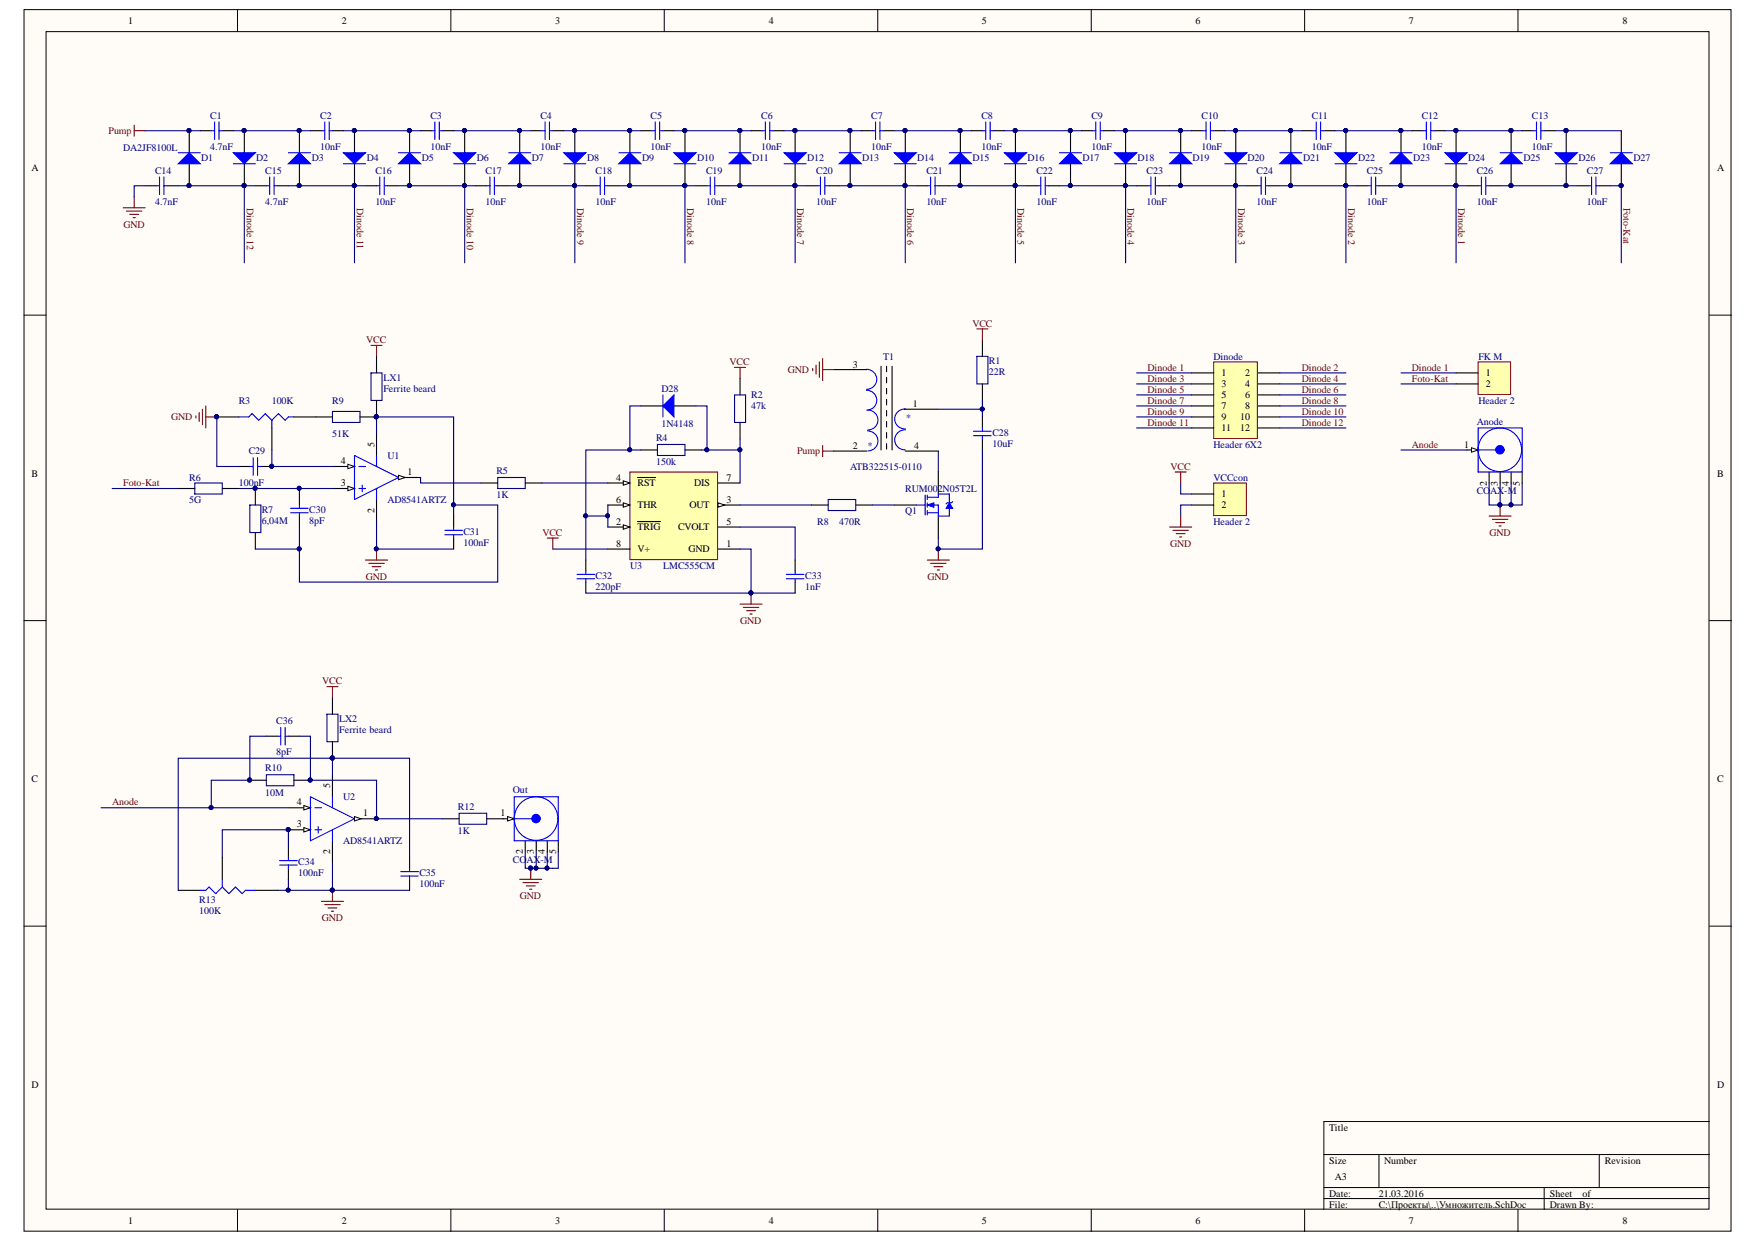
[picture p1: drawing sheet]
<svg xmlns="http://www.w3.org/2000/svg" width="297mm" height="210mm" viewBox="0 0 297 210" stroke-linecap="round" stroke-linejoin="round" font-family="sans-serif">
<g fill="#fffcf8" stroke="#000" stroke-width=".17">
<path d="M4.1 1.6h288.5v206.5h-288.5z"/>
<path d="M7.8 5.3h281.1v199.1h-281.1z"/>
</g>
<g fill="none" stroke="#000" stroke-width=".17">
<path d="M40.2 1.6v3.7M76.2 1.6v3.7M112.3 1.6v3.7M148.4 1.6v3.7M184.5 1.6v3.7M220.6 1.6v3.7M256.6 1.6v3.7M4.1 53.3h3.7M289 53.3h3.7M4.1 104.9h3.7M289 104.9h3.7M4.1 156.5h3.7"/>
<path d="M289 156.5h3.7M223.8 195.1h65.2M233.1 195.1v5.6M270.4 195.1v5.6M289 189.5h-65.2v14.9M40.2 204.4v3.7M76.2 204.4v3.7M112.3 204.4v3.7M148.4 204.4v3.7M184.5 204.4v3.7M220.6 204.4v3.7M223.8 200.7h65.2"/>
<path d="M223.8 202.6h65.2M256.6 204.4v3.7M261.1 200.7v3.7"/>
</g>
<path d="M32 22.1v3.7M32 27.7v3.7" fill="none" stroke="#000" stroke-width=".19"/>
<g fill="#000080" stroke="#000080" stroke-width=".17">
<circle cx="31.9" cy="31.4" r=".33"/>
<circle cx="31.9" cy="22.1" r=".33"/>
</g>
<path d="M30.1 27.7l1.9-1.9 1.9 1.9z" fill="#00f"/>
<path d="M26.4 31.4h.6M27 29.9v3M27.7 29.9v3M27.7 31.4h.6M30.1 27.7l1.9-1.9 1.9 1.9zM30.1 25.8h3.8M35.7 22.1h.6M36.3 20.6v3M37 20.6v3M37 22.1h.6" fill="none" stroke="#00f" stroke-width=".19"/>
<g fill="#000080" stroke="#000080" stroke-width=".17">
<circle cx="31.9" cy="31.4" r=".33"/>
<circle cx="31.9" cy="22.1" r=".33"/>
<circle cx="41.3" cy="22.1" r=".33"/>
<circle cx="41.3" cy="31.4" r=".33"/>
</g>
<path d="M24.5 31.4h1.9M28.3 31.4h1.8M33.9 22.1h1.8M37.6 22.1h1.8M41.3 22.1v3.7M41.3 27.7v3.7" fill="none" stroke="#000" stroke-width=".19"/>
<path d="M20.8 35.1h3.7M21.4 35.7h2.6M21.9 36.2h1.5M22.5 36.8h.4M22.7 33.3v1.8" fill="none" stroke="#800000" stroke-width=".19"/>
<path d="M39.4 25.8h3.8l-1.9 1.9z" fill="#00f"/>
<path d="M39.4 25.8h3.8l-1.9 1.9zM39.4 27.7h3.8M45 31.4h.6M45.6 29.9v3M46.3 29.9v3M46.3 31.4h.6" fill="none" stroke="#00f" stroke-width=".19"/>
<g fill="#000080" stroke="#000080" stroke-width=".17">
<circle cx="41.3" cy="22.1" r=".33"/>
<circle cx="41.3" cy="31.4" r=".33"/>
<circle cx="50.6" cy="31.4" r=".33"/>
<circle cx="50.6" cy="22.1" r=".33"/>
</g>
<path d="M43.2 31.4h1.8M46.9 31.4h1.9M50.6 22.1v3.7M50.6 27.7v3.7" fill="none" stroke="#000" stroke-width=".19"/>
<path d="M48.8 27.7l1.8-1.9 1.9 1.9z" fill="#00f"/>
<path d="M48.8 27.7l1.8-1.9 1.9 1.9zM48.8 25.8h3.7M54.3 22.1h.6M54.9 20.6v3M55.6 20.6v3M55.6 22.1h.6" fill="none" stroke="#00f" stroke-width=".19"/>
<g fill="#000080" stroke="#000080" stroke-width=".17">
<circle cx="50.6" cy="31.4" r=".33"/>
<circle cx="50.6" cy="22.1" r=".33"/>
<circle cx="59.9" cy="22.1" r=".34"/>
<circle cx="59.9" cy="31.4" r=".34"/>
</g>
<path d="M52.5 22.1h1.8M56.2 22.1h1.9M59.9 22.1v3.7M59.9 27.7v3.7" fill="none" stroke="#000" stroke-width=".19"/>
<path d="M58.1 25.8h3.7l-1.9 1.9z" fill="#00f"/>
<path d="M58.1 25.8h3.7l-1.9 1.9zM58.1 27.7h3.7M63.7 31.4h.5M64.2 29.9v3M65 29.9v3M65 31.4h.5" fill="none" stroke="#00f" stroke-width=".19"/>
<g fill="#000080" stroke="#000080" stroke-width=".17">
<circle cx="59.9" cy="22.1" r=".34"/>
<circle cx="59.9" cy="31.4" r=".34"/>
<circle cx="41.3" cy="22.1" r=".33"/>
<circle cx="50.6" cy="22.1" r=".33"/>
<circle cx="69.2" cy="31.4" r=".34"/>
<circle cx="69.2" cy="22.1" r=".34"/>
</g>
<path d="M61.8 31.4h1.9M65.5 31.4h1.9M69.2 22.1v3.7M69.2 27.7v3.7" fill="none" stroke="#000" stroke-width=".19"/>
<path d="M39.4 22.1h13.1" fill="none" stroke="#000080" stroke-width=".19"/>
<path d="M67.4 27.7l1.8-1.9 1.9 1.9z" fill="#00f"/>
<path d="M67.4 27.7l1.8-1.9 1.9 1.9zM67.4 25.8h3.7M73 22.1h.5M73.5 20.6v3M74.3 20.6v3M74.3 22.1h.5" fill="none" stroke="#00f" stroke-width=".19"/>
<g fill="#000080" stroke="#000080" stroke-width=".17">
<circle cx="69.2" cy="31.4" r=".34"/>
<circle cx="69.2" cy="22.1" r=".34"/>
<circle cx="78.5" cy="22.1" r=".34"/>
<circle cx="78.5" cy="31.4" r=".34"/>
</g>
<path d="M71.1 22.1h1.9M74.8 22.1h1.9M78.6 22.1v3.7M78.6 27.7v3.7" fill="none" stroke="#000" stroke-width=".19"/>
<path d="M76.7 25.8h3.7l-1.8 1.9z" fill="#00f"/>
<path d="M76.7 25.8h3.7l-1.8 1.9zM76.7 27.7h3.7M82.3 31.4h.5M82.8 29.9v3M83.6 29.9v3M83.6 31.4h.5" fill="none" stroke="#00f" stroke-width=".19"/>
<g fill="#000080" stroke="#000080" stroke-width=".17">
<circle cx="78.5" cy="22.1" r=".34"/>
<circle cx="78.5" cy="31.4" r=".34"/>
<circle cx="87.8" cy="31.4" r=".34"/>
<circle cx="87.8" cy="22.1" r=".34"/>
</g>
<path d="M80.4 31.4h1.9M84.1 31.4h1.9M87.9 22.1v3.7M87.9 27.7v3.7" fill="none" stroke="#000" stroke-width=".19"/>
<path d="M86 27.7l1.9-1.9 1.8 1.9z" fill="#00f"/>
<path d="M86 27.7l1.9-1.9 1.8 1.9zM86 25.8h3.7M91.6 22.1h.5M92.1 20.6v3M92.9 20.6v3M92.9 22.1h.6" fill="none" stroke="#00f" stroke-width=".19"/>
<g fill="#000080" stroke="#000080" stroke-width=".17">
<circle cx="87.8" cy="31.4" r=".34"/>
<circle cx="87.8" cy="22.1" r=".34"/>
<circle cx="97.1" cy="22.1" r=".34"/>
<circle cx="97.1" cy="31.4" r=".34"/>
</g>
<path d="M89.7 22.1h1.9M93.5 22.1h1.8M97.2 22.1v3.7M97.2 27.7v3.7" fill="none" stroke="#000" stroke-width=".19"/>
<path d="M95.3 25.8h3.7l-1.8 1.9z" fill="#00f"/>
<path d="M95.3 25.8h3.7l-1.8 1.9zM95.3 27.7h3.7M100.9 31.4h.6M101.5 29.9v3M102.2 29.9v3M102.2 31.4h.6" fill="none" stroke="#00f" stroke-width=".19"/>
<g fill="#000080" stroke="#000080" stroke-width=".17">
<circle cx="97.1" cy="22.1" r=".34"/>
<circle cx="97.1" cy="31.4" r=".34"/>
<circle cx="106.5" cy="31.4" r=".34"/>
<circle cx="106.5" cy="22.1" r=".34"/>
</g>
<path d="M99 31.4h1.9M102.8 31.4h1.8M106.5 22.1v3.7M106.5 27.7v3.7" fill="none" stroke="#000" stroke-width=".19"/>
<path d="M104.6 27.7l1.9-1.9 1.9 1.9z" fill="#00f"/>
<path d="M104.6 27.7l1.9-1.9 1.9 1.9zM104.6 25.8h3.8M110.2 22.1h.6M110.8 20.6v3M111.5 20.6v3M111.5 22.1h.6" fill="none" stroke="#00f" stroke-width=".19"/>
<g fill="#000080" stroke="#000080" stroke-width=".17">
<circle cx="106.5" cy="31.4" r=".34"/>
<circle cx="106.5" cy="22.1" r=".34"/>
<circle cx="115.8" cy="22.1" r=".34"/>
<circle cx="115.8" cy="31.4" r=".34"/>
</g>
<path d="M108.4 22.1h1.8M112.1 22.1h1.8M115.8 22.1v3.7M115.8 27.7v3.7" fill="none" stroke="#000" stroke-width=".19"/>
<path d="M113.9 25.8h3.8l-1.9 1.9z" fill="#00f"/>
<path d="M113.9 25.8h3.8l-1.9 1.9zM113.9 27.7h3.8M119.5 31.4h.6M120.1 29.9v3M120.8 29.9v3M120.8 31.4h.6" fill="none" stroke="#00f" stroke-width=".19"/>
<g fill="#000080" stroke="#000080" stroke-width=".17">
<circle cx="115.8" cy="22.1" r=".34"/>
<circle cx="115.8" cy="31.4" r=".34"/>
<circle cx="125.1" cy="31.4" r=".34"/>
<circle cx="125.1" cy="22.1" r=".34"/>
</g>
<path d="M117.7 31.4h1.8M121.4 31.4h1.9M125.1 22.1v3.7M125.1 27.7v3.7" fill="none" stroke="#000" stroke-width=".19"/>
<path d="M123.3 27.7l1.8-1.9 1.9 1.9z" fill="#00f"/>
<path d="M123.3 27.7l1.8-1.9 1.9 1.9zM123.3 25.8h3.7M128.8 22.1h.6M129.4 20.6v3M130.1 20.6v3M130.1 22.1h.6" fill="none" stroke="#00f" stroke-width=".19"/>
<g fill="#000080" stroke="#000080" stroke-width=".17">
<circle cx="125.1" cy="31.4" r=".34"/>
<circle cx="125.1" cy="22.1" r=".34"/>
<circle cx="134.4" cy="22.1" r=".34"/>
<circle cx="134.4" cy="31.4" r=".34"/>
</g>
<path d="M127 22.1h1.8M130.7 22.1h1.9M134.4 22.1v3.7M134.4 27.7v3.7" fill="none" stroke="#000" stroke-width=".19"/>
<path d="M132.6 25.8h3.7l-1.9 1.9z" fill="#00f"/>
<path d="M132.6 25.8h3.7l-1.9 1.9zM132.6 27.7h3.7M138.1 31.4h.6M138.7 29.9v3M139.5 29.9v3M139.5 31.4h.5" fill="none" stroke="#00f" stroke-width=".19"/>
<g fill="#000080" stroke="#000080" stroke-width=".17">
<circle cx="134.4" cy="22.1" r=".34"/>
<circle cx="134.4" cy="31.4" r=".34"/>
<circle cx="143.7" cy="31.4" r=".33"/>
<circle cx="143.7" cy="22.1" r=".33"/>
</g>
<path d="M136.3 31.4h1.8M140 31.4h1.9M143.7 22.1v3.7M143.7 27.7v3.7" fill="none" stroke="#000" stroke-width=".19"/>
<path d="M141.9 27.7l1.8-1.9 1.9 1.9z" fill="#00f"/>
<path d="M141.9 27.7l1.8-1.9 1.9 1.9zM141.9 25.8h3.7M147.5 22.1h.5M148 20.6v3M148.8 20.6v3M148.8 22.1h.5" fill="none" stroke="#00f" stroke-width=".19"/>
<g fill="#000080" stroke="#000080" stroke-width=".17">
<circle cx="143.7" cy="31.4" r=".33"/>
<circle cx="143.7" cy="22.1" r=".33"/>
<circle cx="153" cy="22.1" r=".33"/>
<circle cx="153" cy="31.4" r=".33"/>
</g>
<path d="M145.6 22.1h1.9M149.3 22.1h1.9M153 22.1v3.7M153 27.7v3.7" fill="none" stroke="#000" stroke-width=".19"/>
<path d="M151.2 25.8h3.7l-1.9 1.9z" fill="#00f"/>
<path d="M151.2 25.8h3.7l-1.9 1.9zM151.2 27.7h3.7M156.8 31.4h.5M157.3 29.9v3M158.1 29.9v3M158.1 31.4h.5" fill="none" stroke="#00f" stroke-width=".19"/>
<g fill="#000080" stroke="#000080" stroke-width=".17">
<circle cx="153" cy="22.1" r=".33"/>
<circle cx="153" cy="31.4" r=".33"/>
<circle cx="162.3" cy="31.4" r=".33"/>
<circle cx="162.3" cy="22.1" r=".33"/>
</g>
<path d="M154.9 31.4h1.9M158.6 31.4h1.9M162.4 22.1v3.7M162.4 27.7v3.7" fill="none" stroke="#000" stroke-width=".19"/>
<path d="M160.5 27.7l1.9-1.9 1.8 1.9z" fill="#00f"/>
<path d="M160.5 27.7l1.9-1.9 1.8 1.9zM160.5 25.8h3.7M166.1 22.1h.5M166.6 20.6v3M167.4 20.6v3M167.4 22.1h.5" fill="none" stroke="#00f" stroke-width=".19"/>
<g fill="#000080" stroke="#000080" stroke-width=".17">
<circle cx="162.3" cy="31.4" r=".33"/>
<circle cx="162.3" cy="22.1" r=".33"/>
<circle cx="171.6" cy="22.1" r=".33"/>
<circle cx="171.6" cy="31.4" r=".33"/>
</g>
<path d="M164.2 22.1h1.9M167.9 22.1h1.9M171.7 22.1v3.7M171.7 27.7v3.7" fill="none" stroke="#000" stroke-width=".19"/>
<path d="M169.8 25.8h3.7l-1.8 1.9z" fill="#00f"/>
<path d="M169.8 25.8h3.7l-1.8 1.9zM169.8 27.7h3.7M175.4 31.4h.6M176 29.9v3M176.7 29.9v3M176.7 31.4h.6" fill="none" stroke="#00f" stroke-width=".19"/>
<g fill="#000080" stroke="#000080" stroke-width=".17">
<circle cx="171.6" cy="22.1" r=".33"/>
<circle cx="171.6" cy="31.4" r=".33"/>
<circle cx="180.9" cy="31.4" r=".33"/>
<circle cx="180.9" cy="22.1" r=".33"/>
</g>
<path d="M173.5 31.4h1.9M177.3 31.4h1.8M181 22.1v3.7M181 27.7v3.7" fill="none" stroke="#000" stroke-width=".19"/>
<path d="M179.1 27.7l1.9-1.9 1.8 1.9z" fill="#00f"/>
<path d="M179.1 27.7l1.9-1.9 1.8 1.9zM179.1 25.8h3.7M184.7 22.1h.6M185.3 20.6v3M186 20.6v3M186 22.1h.6" fill="none" stroke="#00f" stroke-width=".19"/>
<g fill="#000080" stroke="#000080" stroke-width=".17">
<circle cx="180.9" cy="31.4" r=".33"/>
<circle cx="180.9" cy="22.1" r=".33"/>
<circle cx="190.2" cy="22.1" r=".33"/>
<circle cx="190.2" cy="31.4" r=".33"/>
</g>
<path d="M182.8 22.1h1.9M186.6 22.1h1.8M190.3 22.1v3.7M190.3 27.7v3.7" fill="none" stroke="#000" stroke-width=".19"/>
<path d="M188.4 25.8h3.8l-1.9 1.9z" fill="#00f"/>
<path d="M188.4 25.8h3.8l-1.9 1.9zM188.4 27.7h3.8M194 31.4h.6M194.6 29.9v3M195.3 29.9v3M195.3 31.4h.6" fill="none" stroke="#00f" stroke-width=".19"/>
<g fill="#000080" stroke="#000080" stroke-width=".17">
<circle cx="190.2" cy="22.1" r=".33"/>
<circle cx="190.2" cy="31.4" r=".33"/>
<circle cx="59.9" cy="22.1" r=".34"/>
<circle cx="69.2" cy="22.1" r=".34"/>
<circle cx="78.5" cy="22.1" r=".34"/>
<circle cx="87.8" cy="22.1" r=".34"/>
<circle cx="97.1" cy="22.1" r=".34"/>
<circle cx="106.5" cy="22.1" r=".34"/>
<circle cx="115.8" cy="22.1" r=".34"/>
<circle cx="125.1" cy="22.1" r=".34"/>
<circle cx="134.4" cy="22.1" r=".34"/>
<circle cx="143.7" cy="22.1" r=".33"/>
<circle cx="153" cy="22.1" r=".33"/>
<circle cx="162.3" cy="22.1" r=".33"/>
<circle cx="171.6" cy="22.1" r=".33"/>
<circle cx="180.9" cy="22.1" r=".33"/>
<circle cx="41.3" cy="31.4" r=".33"/>
<circle cx="50.6" cy="31.4" r=".33"/>
<circle cx="59.9" cy="31.4" r=".34"/>
<circle cx="69.2" cy="31.4" r=".34"/>
<circle cx="78.5" cy="31.4" r=".34"/>
<circle cx="87.8" cy="31.4" r=".34"/>
<circle cx="97.1" cy="31.4" r=".34"/>
<circle cx="106.5" cy="31.4" r=".34"/>
<circle cx="115.8" cy="31.4" r=".34"/>
<circle cx="125.1" cy="31.4" r=".34"/>
<circle cx="134.4" cy="31.4" r=".34"/>
<circle cx="143.7" cy="31.4" r=".33"/>
<circle cx="153" cy="31.4" r=".33"/>
<circle cx="162.3" cy="31.4" r=".33"/>
<circle cx="171.6" cy="31.4" r=".33"/>
<circle cx="180.9" cy="31.4" r=".33"/>
<circle cx="199.6" cy="31.4" r=".34"/>
<circle cx="199.6" cy="22.1" r=".34"/>
</g>
<path d="M192.2 31.4h1.8M195.9 31.4h1.8M199.6 22.1v3.7M199.6 27.7v3.7" fill="none" stroke="#000" stroke-width=".19"/>
<g fill="none" stroke="#000080" stroke-width=".19">
<path d="M41.3 31.4v13M48.8 31.4h13M58.1 22.1h13M59.9 31.4v13M67.4 31.4h13M76.7 22.1h13M78.6 31.4v13M86 31.4h13M95.3 22.1h13.1M97.2 31.4v13M104.6 31.4h13.1M113.9 22.1h13.1"/>
<path d="M115.8 31.4v13M123.3 31.4h13M132.6 22.1h13M134.4 31.4v13M141.9 31.4h13M151.2 22.1h13M153 31.4v13M160.5 31.4h13M169.8 22.1h13M171.7 31.4v13M179.1 31.4h13.1M190.3 31.4v13"/>
</g>
<path d="M197.7 27.7l1.9-1.9 1.9 1.9z" fill="#00f"/>
<path d="M197.7 27.7l1.9-1.9 1.9 1.9zM197.7 25.8h3.8M203.3 22.1h.6M203.9 20.6v3M204.6 20.6v3M204.6 22.1h.6" fill="none" stroke="#00f" stroke-width=".19"/>
<g fill="#000080" stroke="#000080" stroke-width=".17">
<circle cx="199.6" cy="31.4" r=".34"/>
<circle cx="199.6" cy="22.1" r=".34"/>
<circle cx="208.9" cy="22.1" r=".34"/>
<circle cx="208.9" cy="31.4" r=".34"/>
</g>
<path d="M201.5 22.1h1.8M205.2 22.1h1.9M208.9 22.1v3.7M208.9 27.7v3.7" fill="none" stroke="#000" stroke-width=".19"/>
<path d="M207.1 25.8h3.7l-1.9 1.9z" fill="#00f"/>
<path d="M207.1 25.8h3.7l-1.9 1.9zM207.1 27.7h3.7M212.6 31.4h.6M213.2 29.9v3M213.9 29.9v3M213.9 31.4h.6" fill="none" stroke="#00f" stroke-width=".19"/>
<g fill="#000080" stroke="#000080" stroke-width=".17">
<circle cx="208.9" cy="22.1" r=".34"/>
<circle cx="208.9" cy="31.4" r=".34"/>
<circle cx="199.6" cy="31.4" r=".34"/>
<circle cx="218.2" cy="31.4" r=".34"/>
<circle cx="218.2" cy="22.1" r=".34"/>
</g>
<path d="M210.8 31.4h1.8M214.5 31.4h1.9M218.2 22.1v3.7M218.2 27.7v3.7" fill="none" stroke="#000" stroke-width=".19"/>
<path d="M197.7 31.4h13.1M208.9 31.4v13" fill="none" stroke="#000080" stroke-width=".19"/>
<path d="M216.4 27.7l1.8-1.9 1.9 1.9z" fill="#00f"/>
<path d="M216.4 27.7l1.8-1.9 1.9 1.9zM216.4 25.8h3.7M222 22.1h.5M222.5 20.6v3M223.3 20.6v3M223.3 22.1h.5" fill="none" stroke="#00f" stroke-width=".19"/>
<g fill="#000080" stroke="#000080" stroke-width=".17">
<circle cx="218.2" cy="31.4" r=".34"/>
<circle cx="218.2" cy="22.1" r=".34"/>
<circle cx="227.5" cy="22.1" r=".34"/>
<circle cx="227.5" cy="31.4" r=".34"/>
</g>
<path d="M220.1 22.1h1.9M223.8 22.1h1.9M227.5 22.1v3.7M227.5 27.7v3.7" fill="none" stroke="#000" stroke-width=".19"/>
<path d="M225.7 25.8h3.7l-1.9 1.9z" fill="#00f"/>
<path d="M225.7 25.8h3.7l-1.9 1.9zM225.7 27.7h3.7M231.3 31.4h.5M231.8 29.9v3M232.6 29.9v3M232.6 31.4h.5" fill="none" stroke="#00f" stroke-width=".19"/>
<g fill="#000080" stroke="#000080" stroke-width=".17">
<circle cx="227.5" cy="22.1" r=".34"/>
<circle cx="227.5" cy="31.4" r=".34"/>
<circle cx="218.2" cy="31.4" r=".34"/>
<circle cx="236.8" cy="31.4" r=".34"/>
<circle cx="236.8" cy="22.1" r=".34"/>
</g>
<path d="M229.4 31.4h1.9M233.1 31.4h1.9M236.9 22.1v3.7M236.9 27.7v3.7" fill="none" stroke="#000" stroke-width=".19"/>
<path d="M216.4 31.4h13M227.5 31.4v13" fill="none" stroke="#000080" stroke-width=".19"/>
<path d="M235 27.7l1.9-1.9 1.8 1.9z" fill="#00f"/>
<path d="M235 27.7l1.9-1.9 1.8 1.9zM235 25.8h3.7M240.6 22.1h.5M241.1 20.6v3M241.9 20.6v3M241.9 22.1h.5" fill="none" stroke="#00f" stroke-width=".19"/>
<g fill="#000080" stroke="#000080" stroke-width=".17">
<circle cx="236.8" cy="31.4" r=".34"/>
<circle cx="236.8" cy="22.1" r=".34"/>
<circle cx="246.1" cy="22.1" r=".34"/>
<circle cx="246.1" cy="31.4" r=".34"/>
</g>
<path d="M238.7 22.1h1.9M242.4 22.1h1.9M246.2 22.1v3.7M246.2 27.7v3.7" fill="none" stroke="#000" stroke-width=".19"/>
<path d="M244.3 25.8h3.7l-1.8 1.9z" fill="#00f"/>
<path d="M244.3 25.8h3.7l-1.8 1.9zM244.3 27.7h3.7M249.9 31.4h.5M250.4 29.9v3M251.2 29.9v3M251.2 31.4h.6" fill="none" stroke="#00f" stroke-width=".19"/>
<g fill="#000080" stroke="#000080" stroke-width=".17">
<circle cx="246.1" cy="22.1" r=".34"/>
<circle cx="246.1" cy="31.4" r=".34"/>
<circle cx="236.8" cy="31.4" r=".34"/>
<circle cx="255.4" cy="31.4" r=".34"/>
<circle cx="255.4" cy="22.1" r=".34"/>
</g>
<path d="M248 31.4h1.9M251.8 31.4h1.8M255.5 22.1v3.7M255.5 27.7v3.7" fill="none" stroke="#000" stroke-width=".19"/>
<path d="M235 31.4h13M246.2 31.4v13" fill="none" stroke="#000080" stroke-width=".19"/>
<path d="M253.6 27.7l1.9-1.9 1.8 1.9z" fill="#00f"/>
<path d="M253.6 27.7l1.9-1.9 1.8 1.9zM253.6 25.8h3.7M259.2 22.1h.6M259.8 20.6v3M260.5 20.6v3M260.5 22.1h.6" fill="none" stroke="#00f" stroke-width=".19"/>
<g fill="#000080" stroke="#000080" stroke-width=".17">
<circle cx="255.4" cy="31.4" r=".34"/>
<circle cx="255.4" cy="22.1" r=".34"/>
<circle cx="264.8" cy="22.1" r=".34"/>
<circle cx="264.8" cy="31.4" r=".34"/>
</g>
<path d="M257.3 22.1h1.9M261.1 22.1h1.8M264.8 22.1v3.7M264.8 27.7v3.7" fill="none" stroke="#000" stroke-width=".19"/>
<path d="M262.9 25.8h3.7l-1.8 1.9z" fill="#00f"/>
<path d="M262.9 25.8h3.7l-1.8 1.9zM262.9 27.7h3.7M268.5 31.4h.6M269.1 29.9v3M269.8 29.9v3M269.8 31.4h.6" fill="none" stroke="#00f" stroke-width=".19"/>
<g fill="#000080" stroke="#000080" stroke-width=".17">
<circle cx="264.8" cy="22.1" r=".34"/>
<circle cx="264.8" cy="31.4" r=".34"/>
<circle cx="255.4" cy="31.4" r=".34"/>
<circle cx="190.2" cy="22.1" r=".33"/>
<circle cx="199.6" cy="22.1" r=".34"/>
<circle cx="208.9" cy="22.1" r=".34"/>
<circle cx="218.2" cy="22.1" r=".34"/>
<circle cx="227.5" cy="22.1" r=".34"/>
<circle cx="236.8" cy="22.1" r=".34"/>
<circle cx="246.1" cy="22.1" r=".34"/>
<circle cx="255.4" cy="22.1" r=".34"/>
<circle cx="274.1" cy="31.4" r=".34"/>
</g>
<path d="M266.6 31.4h1.9M270.4 31.4h1.8M274.1 22.1v3.7M274.1 27.7v3.7" fill="none" stroke="#000" stroke-width=".19"/>
<path d="M188.4 22.1h13.1M207.1 22.1h13M225.7 22.1h13M244.3 22.1h13M253.6 31.4h13" fill="none" stroke="#000080" stroke-width=".19"/>
<path d="M272.2 27.7l1.9-1.9 1.9 1.9z" fill="#00f"/>
<g fill="none" stroke="#00f" stroke-width=".19">
<path d="M272.2 27.7l1.9-1.9 1.9 1.9zM272.2 25.8h3.8M146.5 65.9a1.69 1.69 0 0 1 1.7 1.7 1.69 1.69 0 0 1-1.7 1.7M146.5 62.4a1.69 1.69 0 0 1 1.7 1.7 1.69 1.69 0 0 1-1.7 1.7M146.7 72.8a1.69 1.69 0 0 1 1.7 1.7 1.69 1.69 0 0 1-1.7 1.7M146.7 69.3a1.69 1.69 0 0 1 1.7 1.7 1.69 1.69 0 0 1-1.7 1.7M153.1 69.1a1.7 1.7 0 0 0-1.8 1.7 1.7 1.7 0 0 0 1.8 1.7M153.1 72.6a1.7 1.7 0 0 0-1.8 1.7 1.7 1.7 0 0 0 1.7 1.7M164.6 73.6h3M164.6 72.9h3M166.1 72.3v.6M166.1 73.6v.6"/>
<path d="M97.6 97.1h2.9M97.6 97.8h2.9M99 96.5v.6M99 97.8v.6M154.9 85.4h1.5M156.4 83.7v3.3M156.8 84h1.8M156.8 85.4h1.8v1.8M156.8 86.7h1.8M156.8 83.7v.7M156.8 85v.7M156.8 86.3v.7"/>
</g>
<g fill="#000080" stroke="#000080" stroke-width=".17">
<circle cx="274.1" cy="31.4" r=".34"/>
<circle cx="158.6" cy="92.8" r=".34"/>
</g>
<path d="M24.5 31.4h-1.8v1.9" fill="none" stroke="#000080" stroke-width=".19"/>
<g fill="none" stroke="#000" stroke-width=".19">
<path d="M166.1 57.4v2.8M125.1 64v2.7M125.1 71.4v2.8M140.9 76.2h5.6M140.9 62.5h5.6M149 61.9v14.1M150.8 61.9v14.1M152.9 69.2h5.5M153 76.2h5.6M158.6 79.8v3.7M166.1 64.9v2.8M166.1 70.5v1.8"/>
<path d="M166.1 74.2v1.8M99 94.7v1.8M99 98.4v1.8M151.2 85.4h3.7M158.6 87.2v3.7"/>
</g>
<path d="M124.2 66.7h1.8v4.7h-1.8zM165.2 60.2h1.8v4.7h-1.8z" fill="none" stroke="#11037f" stroke-width=".19"/>
<path d="M139.1 75.3v1.9M139.1 76.2h1.8M156.8 94.7h3.7M157.3 95.2h2.6M157.9 95.8h1.5M158.4 96.3h.4M158.6 92.8v1.9" fill="none" stroke="#800000" stroke-width=".19"/>
<path d="M149.9 61.9v14.1" fill="none" stroke="#000" stroke-width=".19" stroke-dasharray=".9 .9"/>
<path d="M156.8 85.4l1.1-.4v.7z" fill="#00f"/>
<path d="M156.8 85.4l1.1-.4v.7z" fill="none" stroke="#00f" stroke-width=".17"/>
<path d="M158.6 83.5v.5M158.6 87.2h1.9" fill="none" stroke="#00f" stroke-width=".19"/>
<path d="M160.5 85l.6 .9h-1.2z" fill="#00f"/>
<path d="M160.5 85l.6 .9h-1.2z" fill="none" stroke="#00f" stroke-width=".17"/>
<path d="M158.6 83.5h1.9v1.5M160.5 85.9v1.3M161.1 84.8l-.2 .2h-.8l-.2 .2" fill="none" stroke="#00f" stroke-width=".19"/>
<path d="M140 84.4h4.7v1.9h-4.7z" fill="none" stroke="#11037f" stroke-width=".19"/>
<path d="M137.2 85.4h2.8M144.7 85.4h2.8" fill="none" stroke="#000" stroke-width=".19"/>
<path d="M262.9 22.1h11.2M272.2 31.4h1.9v13M166.1 76v16.8h-7.5v-1.9M166.1 67.7v1.5h-7.7M166.1 69.2v1.3M147.5 85.4h3.7" fill="none" stroke="#000080" stroke-width=".19"/>
<g fill="#000080" stroke="#000080" stroke-width=".17">
<circle cx="158.6" cy="92.8" r=".34"/>
<circle cx="166" cy="69.1" r=".34"/>
<circle cx="264.8" cy="22.1" r=".34"/>
<circle cx="274.1" cy="31.4" r=".34"/>
</g>
<path d="M137.4 62.3v.4M138 61.7v1.5M138.5 61.2v2.6M139.1 60.6v3.7M139.1 62.5h1.8" fill="none" stroke="#800000" stroke-width=".19"/>
<path d="M106.5 79.8h14.8v14.8h-14.8z" fill="#ffffb0" stroke="#800000" stroke-width=".17"/>
<path d="M102.8 89.1h3.7" fill="none" stroke="#000" stroke-width=".19"/>
<path d="M105.4 88.7l1.1 .4-1.1 .3z" fill="#fffcf8"/>
<path d="M105.4 88.7l1.1 .4-1.1 .3z" fill="none" stroke="#000" stroke-width=".17"/>
<path d="M107.8 88.1h3.9M121.4 85.4h3.7" fill="none" stroke="#000" stroke-width=".19"/>
<path d="M121.4 85l1.1 .4-1.1 .3z" fill="#fffcf8"/>
<path d="M121.4 85l1.1 .4-1.1 .3z" fill="none" stroke="#000" stroke-width=".17"/>
<path d="M102.8 81.6h3.7" fill="none" stroke="#000" stroke-width=".19"/>
<path d="M105.4 81.3l1.1 .3-1.1 .4z" fill="#fffcf8"/>
<path d="M105.4 81.3l1.1 .3-1.1 .4z" fill="none" stroke="#000" stroke-width=".17"/>
<path d="M102.8 85.4h3.7M107.8 80.7h1.9M109.8 80.7h1M121.4 89.1h3.7" fill="none" stroke="#000" stroke-width=".19"/>
<path d="M105.4 85l1.1 .4-1.1 .3z" fill="#fffcf8"/>
<path d="M105.4 85l1.1 .4-1.1 .3z" fill="none" stroke="#000" stroke-width=".17"/>
<path d="M108.4 68.6h3.7M113.9 68.6h3.8M102.8 92.8h3.7M121.4 81.6h3.7M121.4 92.8h3.7" fill="none" stroke="#000" stroke-width=".19"/>
<path d="M112.1 68.6l1.8-1.9v3.8z" fill="#00f"/>
<path d="M59.9 77l7.5 3.7M60.7 78.8h1.1M112.1 68.6l1.8-1.9v3.8zM112.1 66.7v3.8M60.7 82.6h1.1M61.2 82v1.1M132.9 97.8h3M132.9 97.1h3M134.4 96.5v.6M134.4 97.8v.6" fill="none" stroke="#00f" stroke-width=".19"/>
<path d="M111.1 75.1h4.7v1.9h-4.7zM42.2 85.4h1.9v4.6h-1.9z" fill="none" stroke="#11037f" stroke-width=".19"/>
<path d="M108.4 76h2.7M115.8 76h2.8M43.2 82.6v2.8M43.2 90v2.8M67.4 80.7h3.7M134.4 94.7v1.8M134.4 98.4v1.8" fill="none" stroke="#000" stroke-width=".19"/>
<g fill="none" stroke="#800000" stroke-width=".19">
<path d="M22.7 21.2v1.8M22.7 22.1h1.8M62.7 58.4h1.9M63.7 58.4v1.8M165.2 55.6h1.8M166.1 55.6v1.8M124.2 62.1h1.8M125.1 62.1v1.9M61.8 94.7h3.7M62.4 95.2h2.6M62.9 95.8h1.5M63.5 96.3h.3"/>
<path d="M63.7 92.8v1.9M92.5 90.9h1.9M93.5 90.9v1.9M125.1 102.1h3.7M125.7 102.7h2.6M126.2 103.2h1.5M126.8 103.8h.4M127 100.2v1.9"/>
</g>
<g fill="none" stroke="#000080" stroke-width=".19">
<path d="M24.5 22.1h9.4M108.4 76h-9.4v11.2h3.8M108.4 68.6h-1.9v7.4M117.7 68.6h1.8v7.4M118.6 76h6.5M125.1 74.2v7.4M158.6 76.2v3.6M93.5 92.8h9.3M99 87.2v7.5M102.8 85.4v3.7M125.1 89.1h9.3v5.6M125.1 92.8h1.9v7.4h7.4"/>
<path d="M125.1 85.4h12.1M99 100.2h28"/>
</g>
<g fill="#000080" stroke="#000080" stroke-width=".17">
<circle cx="31.9" cy="22.1" r=".33"/>
<circle cx="126.9" cy="100.2" r=".34"/>
<circle cx="102.7" cy="87.2" r=".33"/>
<circle cx="125.1" cy="76" r=".34"/>
<circle cx="119.5" cy="76" r=".34"/>
<circle cx="106.5" cy="76" r=".34"/>
<circle cx="99" cy="87.2" r=".34"/>
<circle cx="43.1" cy="82.5" r=".33"/>
<circle cx="63.6" cy="92.8" r=".33"/>
</g>
<path d="M67.4 80.3l1.1 .4-1.1 .4z" fill="#fffcf8"/>
<path d="M67.4 80.3l1.1 .4-1.1 .4z" fill="none" stroke="#000" stroke-width=".17"/>
<path d="M56.2 82.6h3.7M63.7 84.4v3.7" fill="none" stroke="#000" stroke-width=".19"/>
<path d="M58.8 82.2l1.1 .4-1.1 .3z" fill="#fffcf8"/>
<path d="M58.8 82.2l1.1 .4-1.1 .3z" fill="none" stroke="#000" stroke-width=".17"/>
<path d="M56.2 78.8h3.7" fill="none" stroke="#000" stroke-width=".19"/>
<path d="M58.8 78.5l1.1 .3-1.1 .4z" fill="#fffcf8"/>
<path d="M58.8 78.5l1.1 .3-1.1 .4z" fill="none" stroke="#000" stroke-width=".17"/>
<g fill="none" stroke="#000" stroke-width=".19">
<path d="M36.7 70.5h3.7M40.4 78.8h1.8M44.1 78.8h1.9M46 72.3v3.7M49.7 70.5h3.7M63.7 60.2v2.8M63.7 67.7v2.8M63.7 73.3v3.7M30.1 82.6h2.8M37.6 82.6h2.8M50.6 83.5v1.9M50.6 87.2v1.9"/>
<path d="M76.7 87.2v1.9M76.7 90.9v1.9M81.3 81.6h2.8M88.8 81.6h2.8"/>
</g>
<g fill="none" stroke="#00f" stroke-width=".19">
<path d="M40.4 70.5h1.7l.5-.6 1.1 1.1 1.1-1.1 1.2 1.1M42.2 78.8h.6M42.8 77.4v2.9M43.5 77.4v2.9M43.5 78.8h.6M46 71v1.3M49.7 70.5h-.9l-.6 .5-1.1-1.1-1.1 1.1M59.9 77v7.4l7.5-3.7M63.7 77v1.8M49.1 86.7h3M49.1 85.9h3M50.6 85.4v.5"/>
<path d="M50.6 86.7v.5M63.7 82.6v1.8M75.2 90.4h3M75.2 89.6h3M76.7 89.1v.5M76.7 90.4v.5"/>
</g>
<path d="M62.7 63h1.9v4.7h-1.9zM32.9 81.6h4.7v1.9h-4.7zM84.1 80.7h4.7v1.9h-4.7z" fill="none" stroke="#11037f" stroke-width=".19"/>
<g fill="#000080" stroke="#000080" stroke-width=".17">
<circle cx="63.6" cy="70.4" r=".33"/>
<circle cx="36.6" cy="70.4" r=".34"/>
<circle cx="45.9" cy="78.8" r=".34"/>
<circle cx="76.7" cy="85.3" r=".34"/>
<circle cx="41.3" cy="31.4" r=".33"/>
<circle cx="31.9" cy="31.4" r=".33"/>
</g>
<path d="M33.1 70.3v.4M33.7 69.7v1.5M34.2 69.2v2.6M34.8 68.6v3.7M34.8 70.5h1.9" fill="none" stroke="#800000" stroke-width=".19"/>
<path d="M30.1 31.4h13.1M36.7 70.5v8.3h3.7M46 76v2.8h10.2M63.7 70.5h13v16.7M19 82.6h11.1M91.6 81.6h11.2" fill="none" stroke="#000080" stroke-width=".19"/>
<path d="M205.2 61.2h7.4v12.9h-7.4z" fill="#ffffb0" stroke="#800000" stroke-width=".17"/>
<path d="M201.5 63h3.7M201.5 64.9h3.7M201.5 66.7h3.7M201.5 68.6h3.7M201.5 70.5h3.7M201.5 72.3h3.7M212.6 63h3.8M212.6 64.9h3.8M212.6 66.7h3.8M212.6 68.6h3.8M212.6 70.5h3.8M212.6 72.3h3.8" fill="none" stroke="#000" stroke-width=".19"/>
<path d="M192.2 63h9.3M192.2 64.9h9.3M192.2 66.7h9.3M192.2 68.6h9.3M192.2 70.5h9.3M192.2 72.3h9.3M216.4 63h11.1M216.4 64.9h11.1M216.4 66.7h11.1M216.4 68.6h11.1M216.4 70.5h11.1M216.4 72.3h11.1" fill="none" stroke="#000080" stroke-width=".19"/>
<path d="M249.9 61.2h5.5v5.5h-5.5z" fill="#ffffb0" stroke="#800000" stroke-width=".17"/>
<path d="M246.2 63h3.7M246.2 64.9h3.7M248 76h1.9M257.3 79.8v1.8" fill="none" stroke="#000" stroke-width=".19"/>
<path d="M236.9 63h9.3M236.9 64.9h9.3M236.9 76h11.1M251.8 81.6v3.8h1.8v-3.8M255.5 81.6v3.8h-1.9M257.3 81.6v3.8h-1.8" fill="none" stroke="#000080" stroke-width=".19"/>
<path d="M251.8 87.2h3.7M252.3 87.8h2.6M252.9 88.3h1.5M253.4 88.9h.4M253.6 85.4v1.8" fill="none" stroke="#800000" stroke-width=".19"/>
<g fill="#000080" stroke="#000080" stroke-width=".17">
<circle cx="253.6" cy="85.3" r=".33"/>
<circle cx="255.4" cy="85.3" r=".34"/>
</g>
<circle cx="253.6" cy="76" r="3.7" fill="none" stroke="#00f" stroke-width=".19"/>
<circle cx="253.6" cy="76" r=".71" fill="#00f" stroke="#00f" stroke-width=".19"/>
<path d="M248.8 75.7l1.1 .3-1.1 .4z" fill="#fffcf8"/>
<path d="M248.8 75.7l1.1 .3-1.1 .4z" fill="none" stroke="#000" stroke-width=".17"/>
<path d="M53.4 70.5h2.8M60.9 70.5h2.8M251.8 79.8v1.8M253.6 79.8v1.8M255.5 79.8v1.8M59.9 138.4h3.8" fill="none" stroke="#000" stroke-width=".19"/>
<path d="M249.9 72.3h7.4v7.5h-7.4zM249.9 76h3M52.5 134.7l7.4 3.7M53.2 136.5h1.1M53.8 139.7v1.1M53.2 140.2h1.1" fill="none" stroke="#00f" stroke-width=".19"/>
<path d="M56.2 69.5h4.7v1.9h-4.7z" fill="none" stroke="#11037f" stroke-width=".19"/>
<g fill="#000080" stroke="#000080" stroke-width=".17">
<circle cx="63.6" cy="70.4" r=".33"/>
<circle cx="56.2" cy="150.4" r=".34"/>
</g>
<path d="M63.7 70.5v2.8" fill="none" stroke="#000080" stroke-width=".19"/>
<path d="M55.3 116h1.8M56.2 116v1.9M54.3 152.3h3.8M54.9 152.9h2.6M55.5 153.4h1.5M56 154h.4M56.2 150.5v1.8" fill="none" stroke="#800000" stroke-width=".19"/>
<path d="M59.9 138l1.1 .4-1.1 .3z" fill="#fffcf8"/>
<path d="M59.9 138l1.1 .4-1.1 .3z" fill="none" stroke="#000" stroke-width=".17"/>
<circle cx="63.6" cy="138.3" r=".33" fill="#000080" stroke="#000080" stroke-width=".17"/>
<path d="M48.8 140.2h3.7M56.2 142.1v3.7" fill="none" stroke="#000" stroke-width=".19"/>
<path d="M51.4 139.9l1.1 .3-1.1 .4z" fill="#fffcf8"/>
<path d="M51.4 139.9l1.1 .3-1.1 .4z" fill="none" stroke="#000" stroke-width=".17"/>
<circle cx="48.7" cy="140.2" r=".34" fill="#000080" stroke="#000080" stroke-width=".17"/>
<path d="M48.8 136.5h3.7" fill="none" stroke="#000" stroke-width=".19"/>
<path d="M51.4 136.1l1.1 .4-1.1 .4z" fill="#fffcf8"/>
<path d="M51.4 136.1l1.1 .4-1.1 .4z" fill="none" stroke="#000" stroke-width=".17"/>
<path d="M56.2 117.9v2.8M56.2 125.4v2.7M56.2 130.9v3.8M85.1 138.4h1.8M30.1 150.5h3.8M37.6 144.9v3.7M43.2 150.5h3.7M48.8 143v1.9M48.8 146.7v1.9M69.2 144.9v1.8M69.2 148.6v1.9M94.4 142.1v1.9" fill="none" stroke="#000" stroke-width=".19"/>
<g fill="none" stroke="#00f" stroke-width=".19">
<path d="M52.5 134.7v7.4l7.4-3.7M56.2 134.7v1.8M37.6 148.6v1.3M37.6 149.9l-1.1 1.1-1.2-1.1-.5 .6h-.9M37.6 149.9l1.1 1.1 1.1-1.1 1.1 1.1 .6-.5h1.7M47.3 145.4h2.9M47.3 146.2h2.9M48.8 144.9v.5M48.8 146.2v.5M56.2 140.2v1.9M67.8 148.1h2.9M67.8 147.3h2.9"/>
<path d="M69.2 146.7v.6M69.2 148.1v.5"/>
<circle cx="90.6" cy="138.3" r="3.7"/>
</g>
<g fill="#000080" stroke="#000080" stroke-width=".17">
<circle cx="63.6" cy="138.3" r=".33"/>
<circle cx="48.7" cy="140.2" r=".34"/>
<circle cx="56.2" cy="128.1" r=".34"/>
<circle cx="48.7" cy="150.4" r=".34"/>
<circle cx="56.2" cy="150.4" r=".34"/>
</g>
<path d="M55.3 120.7h1.8v4.7h-1.8z" fill="none" stroke="#11037f" stroke-width=".19"/>
<path d="M56.2 128.1h13v16.8M56.2 128.1h-26.1v22.4M56.2 128.1v2.8M48.8 143v-2.8h-11.2v4.7M48.8 148.6v1.9M56.2 145.8v4.7h-9.3M56.2 150.5h13" fill="none" stroke="#000080" stroke-width=".19"/>
<circle cx="90.6" cy="138.3" r=".71" fill="#00f" stroke="#00f" stroke-width=".19"/>
<path d="M85.8 138l1.1 .4-1.1 .3z" fill="#fffcf8"/>
<path d="M85.8 138l1.1 .4-1.1 .3z" fill="none" stroke="#000" stroke-width=".17"/>
<path d="M42.2 131.9h2.8M45 124.4h1.9M48.8 124.4h1.8M49.7 131.9h2.8M74.8 138.4h2.8M82.3 138.4h2.8M88.8 142.1v1.9M90.7 142.1v1.9M92.5 142.1v1.9" fill="none" stroke="#000" stroke-width=".19"/>
<path d="M46.9 124.4h.6M47.5 122.9v3M48.2 122.9v3M48.2 124.4h.6M86.9 134.7h7.5v7.4h-7.5zM86.9 138.4h3" fill="none" stroke="#00f" stroke-width=".19"/>
<path d="M45 130.9h4.7v1.9h-4.7zM77.6 137.4h4.7v1.9h-4.7z" fill="none" stroke="#11037f" stroke-width=".19"/>
<path d="M71.1 80.7v.9h10.2M17.1 136.5h31.7M45 124.4h-2.8v7.5h-6.5v4.6M50.6 124.4h1.9v7.5h11.2v6.5h11.1M88.8 144v2.7h1.9v-2.7M90.7 146.7h1.8M92.5 144v2.7h1.9v-2.7" fill="none" stroke="#000080" stroke-width=".19"/>
<g fill="#000080" stroke="#000080" stroke-width=".17">
<circle cx="42.2" cy="131.8" r=".33"/>
<circle cx="52.4" cy="131.8" r=".33"/>
<circle cx="63.6" cy="138.3" r=".33"/>
<circle cx="35.7" cy="136.5" r=".34"/>
<circle cx="89.7" cy="146.7" r=".34"/>
<circle cx="90.6" cy="146.7" r=".33"/>
<circle cx="92.5" cy="146.7" r=".33"/>
</g>
<path d="M87.9 148.6h3.7M88.4 149.2h2.6M89 149.7h1.5M89.5 150.3h.4M89.7 146.7v1.9" fill="none" stroke="#800000" stroke-width=".19"/>
<path d="M205.2 81.6h5.5v5.5h-5.5z" fill="#ffffb0" stroke="#800000" stroke-width=".17"/>
<path d="M201.5 83.5h3.7M201.5 85.4h3.7" fill="none" stroke="#000" stroke-width=".19"/>
<path d="M198.7 79.8h1.8M199.6 79.8v1.8M197.7 89.1h3.8M198.3 89.6h2.6M198.9 90.2h1.5M199.4 90.7h.4M199.6 87.2v1.9" fill="none" stroke="#800000" stroke-width=".19"/>
<path d="M40.4 82.6h15.8M50.6 89.1v3.7h-7.4M50.6 82.6v.9M63.7 88.1v4.7h13M76.7 85.4h7.4v13h-33.5v-5.6M199.6 81.6v1.9h1.9M201.5 85.4h-1.9v1.8" fill="none" stroke="#000080" stroke-width=".19"/>
<g fill="#000080" stroke="#000080" stroke-width=".17">
<circle cx="50.6" cy="92.8" r=".33"/>
<circle cx="50.6" cy="82.5" r=".33"/>
<circle cx="43.1" cy="82.5" r=".33"/>
<circle cx="63.6" cy="92.8" r=".33"/>
<circle cx="76.7" cy="85.3" r=".34"/>
</g>
<g font-size="1.7">
<text x="21.7" y="4.1">1</text>
<text x="57.8" y="4.1">2</text>
<text x="93.8" y="4.1">3</text>
<text x="130" y="4.1">4</text>
<text x="166" y="4.1">5</text>
<text x="202.1" y="4.1">6</text>
<text x="238.2" y="4.1">7</text>
<text x="274.3" y="4.1">8</text>
<text x="5.3" y="28.9">A</text>
<text x="290.3" y="28.9">A</text>
<text x="144.2" y="62.1">3</text>
<text x="206.5" y="63.6">1</text>
<text x="206.5" y="65.4">3</text>
<text x="210.5" y="63.6">2</text>
<text x="210.5" y="65.4">4</text>
<text x="251.2" y="63.6">1</text>
<text x="251.2" y="65.4">2</text>
<text x="154.3" y="68.8">1</text>
<text x="206.5" y="67.3">5</text>
<text x="206.5" y="69.2">7</text>
<text x="206.5" y="71">9</text>
<text x="209.7" y="71">10</text>
<text x="210.5" y="67.3">6</text>
<text x="210.5" y="69.2">8</text>
<text x="63.3" y="75.5" transform="rotate(-90 63.3 75.5)">5</text>
<text x="144.2" y="75.8">2</text>
<text x="154.6" y="75.8">4</text>
<text x="206.5" y="72.9">11</text>
<text x="209.7" y="72.9">12</text>
<text x="247.6" y="75.7">1</text>
<text x="5.3" y="80.6">B</text>
<text x="57.6" y="82.2">3</text>
<text x="57.6" y="78.5">4</text>
<text x="68.9" y="80.3">1</text>
<text x="104.2" y="81.2">4</text>
<text x="107.8" y="82.2">RST</text>
<text x="117.3" y="82.2">DIS</text>
<text x="122.8" y="81.2">7</text>
<text x="251.4" y="82.1" transform="rotate(-90 251.4 82.1)">2</text>
<text x="253.2" y="82.1" transform="rotate(-90 253.2 82.1)">3</text>
<text x="255.1" y="82.1" transform="rotate(-90 255.1 82.1)">4</text>
<text x="257" y="82.1" transform="rotate(-90 257 82.1)">5</text>
<text x="290.3" y="80.6">B</text>
<text x="63.3" y="86.7" transform="rotate(-90 63.3 86.7)">2</text>
<text x="104.2" y="88.7">2</text>
<text x="104.2" y="85">6</text>
<text x="107.8" y="89.6">TRIG</text>
<text x="107.8" y="85.9">THR</text>
<text x="114.6" y="89.6">CVOLT</text>
<text x="116.6" y="85.9">OUT</text>
<text x="122.8" y="85">3</text>
<text x="122.8" y="88.7">5</text>
<text x="206.5" y="84">1</text>
<text x="206.5" y="85.9">2</text>
<text x="104.2" y="92.4">8</text>
<text x="107.8" y="93.3">V+</text>
<text x="116.4" y="93.3">GND</text>
<text x="122.8" y="92.4">1</text>
<text x="5.3" y="132.2">C</text>
<text x="50.2" y="136.1">4</text>
<text x="55.8" y="133.2" transform="rotate(-90 55.8 133.2)">5</text>
<text x="61.4" y="138">1</text>
<text x="84.6" y="138">1</text>
<text x="290.3" y="132.2">C</text>
<text x="50.2" y="139.8">3</text>
<text x="55.8" y="144.4" transform="rotate(-90 55.8 144.4)">2</text>
<text x="88.4" y="144.4" transform="rotate(-90 88.4 144.4)">2</text>
<text x="90.3" y="144.4" transform="rotate(-90 90.3 144.4)">3</text>
<text x="92.1" y="144.4" transform="rotate(-90 92.1 144.4)">4</text>
<text x="94" y="144.4" transform="rotate(-90 94 144.4)">5</text>
<text x="5.3" y="183.8">D</text>
<text x="290.3" y="183.8">D</text>
<text x="224.7" y="191.1">Title</text>
<text x="224.7" y="196.6">Size</text>
<text x="234" y="196.6">Number</text>
<text x="271.3" y="196.6">Revision</text>
<text x="224.7" y="202.2">Date:</text>
<text x="225.6" y="199.4">A3</text>
<text x="233.1" y="202.2">21.03.2016</text>
<text x="262" y="202.2">Sheet</text>
<text x="267.5" y="202.2">of</text>
<text x="21.7" y="206.9">1</text>
<text x="57.8" y="206.9">2</text>
<text x="93.8" y="206.9">3</text>
<text x="130" y="206.9">4</text>
<text x="166" y="206.9">5</text>
<text x="202.1" y="206.9">6</text>
<text x="224.7" y="204.1">File:</text>
<text x="233.1" y="204.1">C:\Проекты\..\Умножитель.SchDoc</text>
<text x="238.2" y="206.9">7</text>
<text x="262" y="204.1">Drawn By:</text>
<text x="274.3" y="206.9">8</text>
</g>
<g font-size="1.7" fill="#800000">
<text x="18.4" y="22.7">Pump</text>
<text x="41.7" y="35.1" transform="rotate(90 41.7 35.1)">Dinode 12</text>
<text x="60.3" y="35.1" transform="rotate(90 60.3 35.1)">Dinode 11</text>
<text x="78.9" y="35.1" transform="rotate(90 78.9 35.1)">Dinode 10</text>
<text x="97.6" y="35.1" transform="rotate(90 97.6 35.1)">Dinode 9</text>
<text x="116.2" y="35.1" transform="rotate(90 116.2 35.1)">Dinode 8</text>
<text x="134.8" y="35.1" transform="rotate(90 134.8 35.1)">Dinode 7</text>
<text x="153.4" y="35.1" transform="rotate(90 153.4 35.1)">Dinode 6</text>
<text x="172" y="35.1" transform="rotate(90 172 35.1)">Dinode 5</text>
<text x="190.6" y="35.1" transform="rotate(90 190.6 35.1)">Dinode 4</text>
<text x="209.3" y="35.1" transform="rotate(90 209.3 35.1)">Dinode 3</text>
<text x="227.9" y="35.1" transform="rotate(90 227.9 35.1)">Dinode 2</text>
<text x="246.5" y="35.1" transform="rotate(90 246.5 35.1)">Dinode 1</text>
<text x="274.5" y="35.1" transform="rotate(90 274.5 35.1)">Foto-Kat</text>
<text x="20.9" y="38.5">GND</text>
<text x="61.9" y="58">VCC</text>
<text x="164.4" y="55.2">VCC</text>
<text x="123.4" y="61.7">VCC</text>
<text x="133.2" y="63.1">GND</text>
<text x="194" y="62.6">Dinode 1</text>
<text x="194" y="64.5">Dinode 3</text>
<text x="220.1" y="62.6">Dinode 2</text>
<text x="220.1" y="64.5">Dinode 4</text>
<text x="238.7" y="64.5">Foto-Kat</text>
<text x="238.7" y="62.6">Dinode 1</text>
<text x="28.9" y="71">GND</text>
<text x="194" y="66.4">Dinode 5</text>
<text x="194" y="68.2">Dinode 7</text>
<text x="194" y="70.1">Dinode 9</text>
<text x="194" y="71.9">Dinode 11</text>
<text x="220.1" y="66.4">Dinode 6</text>
<text x="220.1" y="68.2">Dinode 8</text>
<text x="220.1" y="70.1">Dinode 10</text>
<text x="220.1" y="71.9">Dinode 12</text>
<text x="134.8" y="76.8">Pump</text>
<text x="238.7" y="75.7">Anode</text>
<text x="20.8" y="82.2">Foto-Kat</text>
<text x="197.9" y="79.4">VCC</text>
<text x="91.7" y="90.5">VCC</text>
<text x="197.8" y="92.4">GND</text>
<text x="251.8" y="90.5">GND</text>
<text x="61.8" y="98">GND</text>
<text x="156.8" y="98">GND</text>
<text x="125.1" y="105.4">GND</text>
<text x="54.5" y="115.7">VCC</text>
<text x="19" y="136.1">Anode</text>
<text x="54.4" y="155.6">GND</text>
<text x="87.9" y="151.9">GND</text>
</g>
<g font-size="1.7" fill="#000080">
<text x="35.5" y="20">C1</text>
<text x="54.1" y="20">C2</text>
<text x="72.8" y="20">C3</text>
<text x="91.4" y="20">C4</text>
<text x="110" y="20">C5</text>
<text x="128.7" y="20">C6</text>
<text x="147.3" y="20">C7</text>
<text x="165.9" y="20">C8</text>
<text x="184.5" y="20">C9</text>
<text x="203.1" y="20">C10</text>
<text x="221.8" y="20">C11</text>
<text x="240.4" y="20">C12</text>
<text x="259" y="20">C13</text>
<text x="20.8" y="25.5">DA2JF8100L</text>
<text x="26.2" y="29.3">C14</text>
<text x="34" y="27.1">D1</text>
<text x="35.5" y="25.3">4.7nF</text>
<text x="43.3" y="27.1">D2</text>
<text x="44.8" y="29.3">C15</text>
<text x="52.7" y="27.1">D3</text>
<text x="54.1" y="25.3">10nF</text>
<text x="62" y="27.1">D4</text>
<text x="63.5" y="29.3">C16</text>
<text x="71.3" y="27.1">D5</text>
<text x="72.8" y="25.3">10nF</text>
<text x="80.6" y="27.1">D6</text>
<text x="82.1" y="29.3">C17</text>
<text x="89.9" y="27.1">D7</text>
<text x="91.4" y="25.3">10nF</text>
<text x="99.2" y="27.1">D8</text>
<text x="100.7" y="29.3">C18</text>
<text x="108.6" y="27.1">D9</text>
<text x="110" y="25.3">10nF</text>
<text x="117.9" y="27.1">D10</text>
<text x="119.4" y="29.3">C19</text>
<text x="127.2" y="27.1">D11</text>
<text x="128.7" y="25.3">10nF</text>
<text x="136.5" y="27.1">D12</text>
<text x="138" y="29.3">C20</text>
<text x="145.8" y="27.1">D13</text>
<text x="147.3" y="25.3">10nF</text>
<text x="155.1" y="27.1">D14</text>
<text x="156.6" y="29.3">C21</text>
<text x="164.4" y="27.1">D15</text>
<text x="165.9" y="25.3">10nF</text>
<text x="173.7" y="27.1">D16</text>
<text x="175.2" y="29.3">C22</text>
<text x="183" y="27.1">D17</text>
<text x="184.5" y="25.3">10nF</text>
<text x="192.3" y="27.1">D18</text>
<text x="193.8" y="29.3">C23</text>
<text x="201.6" y="27.1">D19</text>
<text x="203.1" y="25.3">10nF</text>
<text x="210.9" y="27.1">D20</text>
<text x="212.4" y="29.3">C24</text>
<text x="220.3" y="27.1">D21</text>
<text x="221.8" y="25.3">10nF</text>
<text x="229.6" y="27.1">D22</text>
<text x="231.1" y="29.3">C25</text>
<text x="238.9" y="27.1">D23</text>
<text x="240.4" y="25.3">10nF</text>
<text x="248.2" y="27.1">D24</text>
<text x="249.7" y="29.3">C26</text>
<text x="257.5" y="27.1">D25</text>
<text x="259" y="25.3">10nF</text>
<text x="266.8" y="27.1">D26</text>
<text x="268.3" y="29.3">C27</text>
<text x="276.2" y="27.1">D27</text>
<text x="26.2" y="34.6">4.7nF</text>
<text x="44.8" y="34.6">4.7nF</text>
<text x="63.5" y="34.6">10nF</text>
<text x="82.1" y="34.6">10nF</text>
<text x="100.7" y="34.6">10nF</text>
<text x="119.4" y="34.6">10nF</text>
<text x="138" y="34.6">10nF</text>
<text x="156.6" y="34.6">10nF</text>
<text x="175.2" y="34.6">10nF</text>
<text x="193.8" y="34.6">10nF</text>
<text x="212.4" y="34.6">10nF</text>
<text x="231.1" y="34.6">10nF</text>
<text x="249.7" y="34.6">10nF</text>
<text x="268.3" y="34.6">10nF</text>
<text x="64.8" y="64.3">LX1</text>
<text x="149.3" y="60.8">T1</text>
<text x="167.2" y="61.6">R1</text>
<text x="167.2" y="63.4">22R</text>
<text x="205.2" y="60.8">Dinode</text>
<text x="249.9" y="60.8">FK M</text>
<text x="40.4" y="68.2">R3</text>
<text x="45.9" y="68.2">100K</text>
<text x="56.2" y="68.2">R9</text>
<text x="64.8" y="66.2">Ferrite beard</text>
<text x="111.8" y="66.2">D28</text>
<text x="127" y="67.3">R2</text>
<text x="127" y="69.2">47k</text>
<text x="153.2" y="71.2">*</text>
<text x="249.7" y="71.8">Anode</text>
<text x="249.9" y="68.2">Header 2</text>
<text x="42" y="76.8">C29</text>
<text x="56.2" y="73.8">51K</text>
<text x="65.5" y="77.5">U1</text>
<text x="110.9" y="74.6">R4</text>
<text x="111.8" y="72.1">1N4148</text>
<text x="146.7" y="75.8">*</text>
<text x="167.8" y="75.5">10uF</text>
<text x="167.8" y="73.6">C28</text>
<text x="205.2" y="75.7">Header 6X2</text>
<text x="32" y="81.2">R6</text>
<text x="40.4" y="82.2">100nF</text>
<text x="83.9" y="80.1">R5</text>
<text x="110.9" y="78.6">150k</text>
<text x="143.7" y="79.4">ATB322515-0110</text>
<text x="153.1" y="83.1">RUM002N05T2L</text>
<text x="205.2" y="81.2">VCCcon</text>
<text x="249.7" y="83.5">CO</text>
<text x="252" y="83.5">AX-M</text>
<text x="32" y="85">5G</text>
<text x="44.2" y="86.7">R7</text>
<text x="44.2" y="88.5">6,04M</text>
<text x="52.3" y="88.5">8pF</text>
<text x="52.3" y="86.7">C30</text>
<text x="65.5" y="85">AD8541ARTZ</text>
<text x="83.9" y="84.2">1K</text>
<text x="138.2" y="88.7">R8</text>
<text x="141.9" y="88.7">470R</text>
<text x="153.1" y="86.8">Q1</text>
<text x="205.2" y="88.7">Header 2</text>
<text x="78.3" y="92.2">100nF</text>
<text x="78.3" y="90.4">C31</text>
<text x="100.7" y="99.7">220pF</text>
<text x="100.7" y="97.8">C32</text>
<text x="106.5" y="96.1">U3</text>
<text x="112.1" y="96.1">LMC555CM</text>
<text x="136.1" y="99.7">1nF</text>
<text x="136.1" y="97.8">C33</text>
<text x="46.7" y="122.4">C36</text>
<text x="57.4" y="122">LX2</text>
<text x="57.4" y="123.9">Ferrite beard</text>
<text x="44.8" y="130.4">R10</text>
<text x="46.7" y="127.6">8pF</text>
<text x="44.8" y="134.5">10M</text>
<text x="58" y="135.2">U2</text>
<text x="77.4" y="136.9">R12</text>
<text x="86.7" y="134.1">Out</text>
<text x="58" y="142.6">AD8541ARTZ</text>
<text x="77.4" y="141">1K</text>
<text x="50.4" y="148">100nF</text>
<text x="50.4" y="146.2">C34</text>
<text x="70.9" y="149.9">100nF</text>
<text x="70.9" y="148">C35</text>
<text x="86.7" y="145.8">CO</text>
<text x="89" y="145.8">AX-M</text>
<text x="33.7" y="154.5">100K</text>
<text x="33.7" y="152.7">R13</text>
</g>
</svg>
